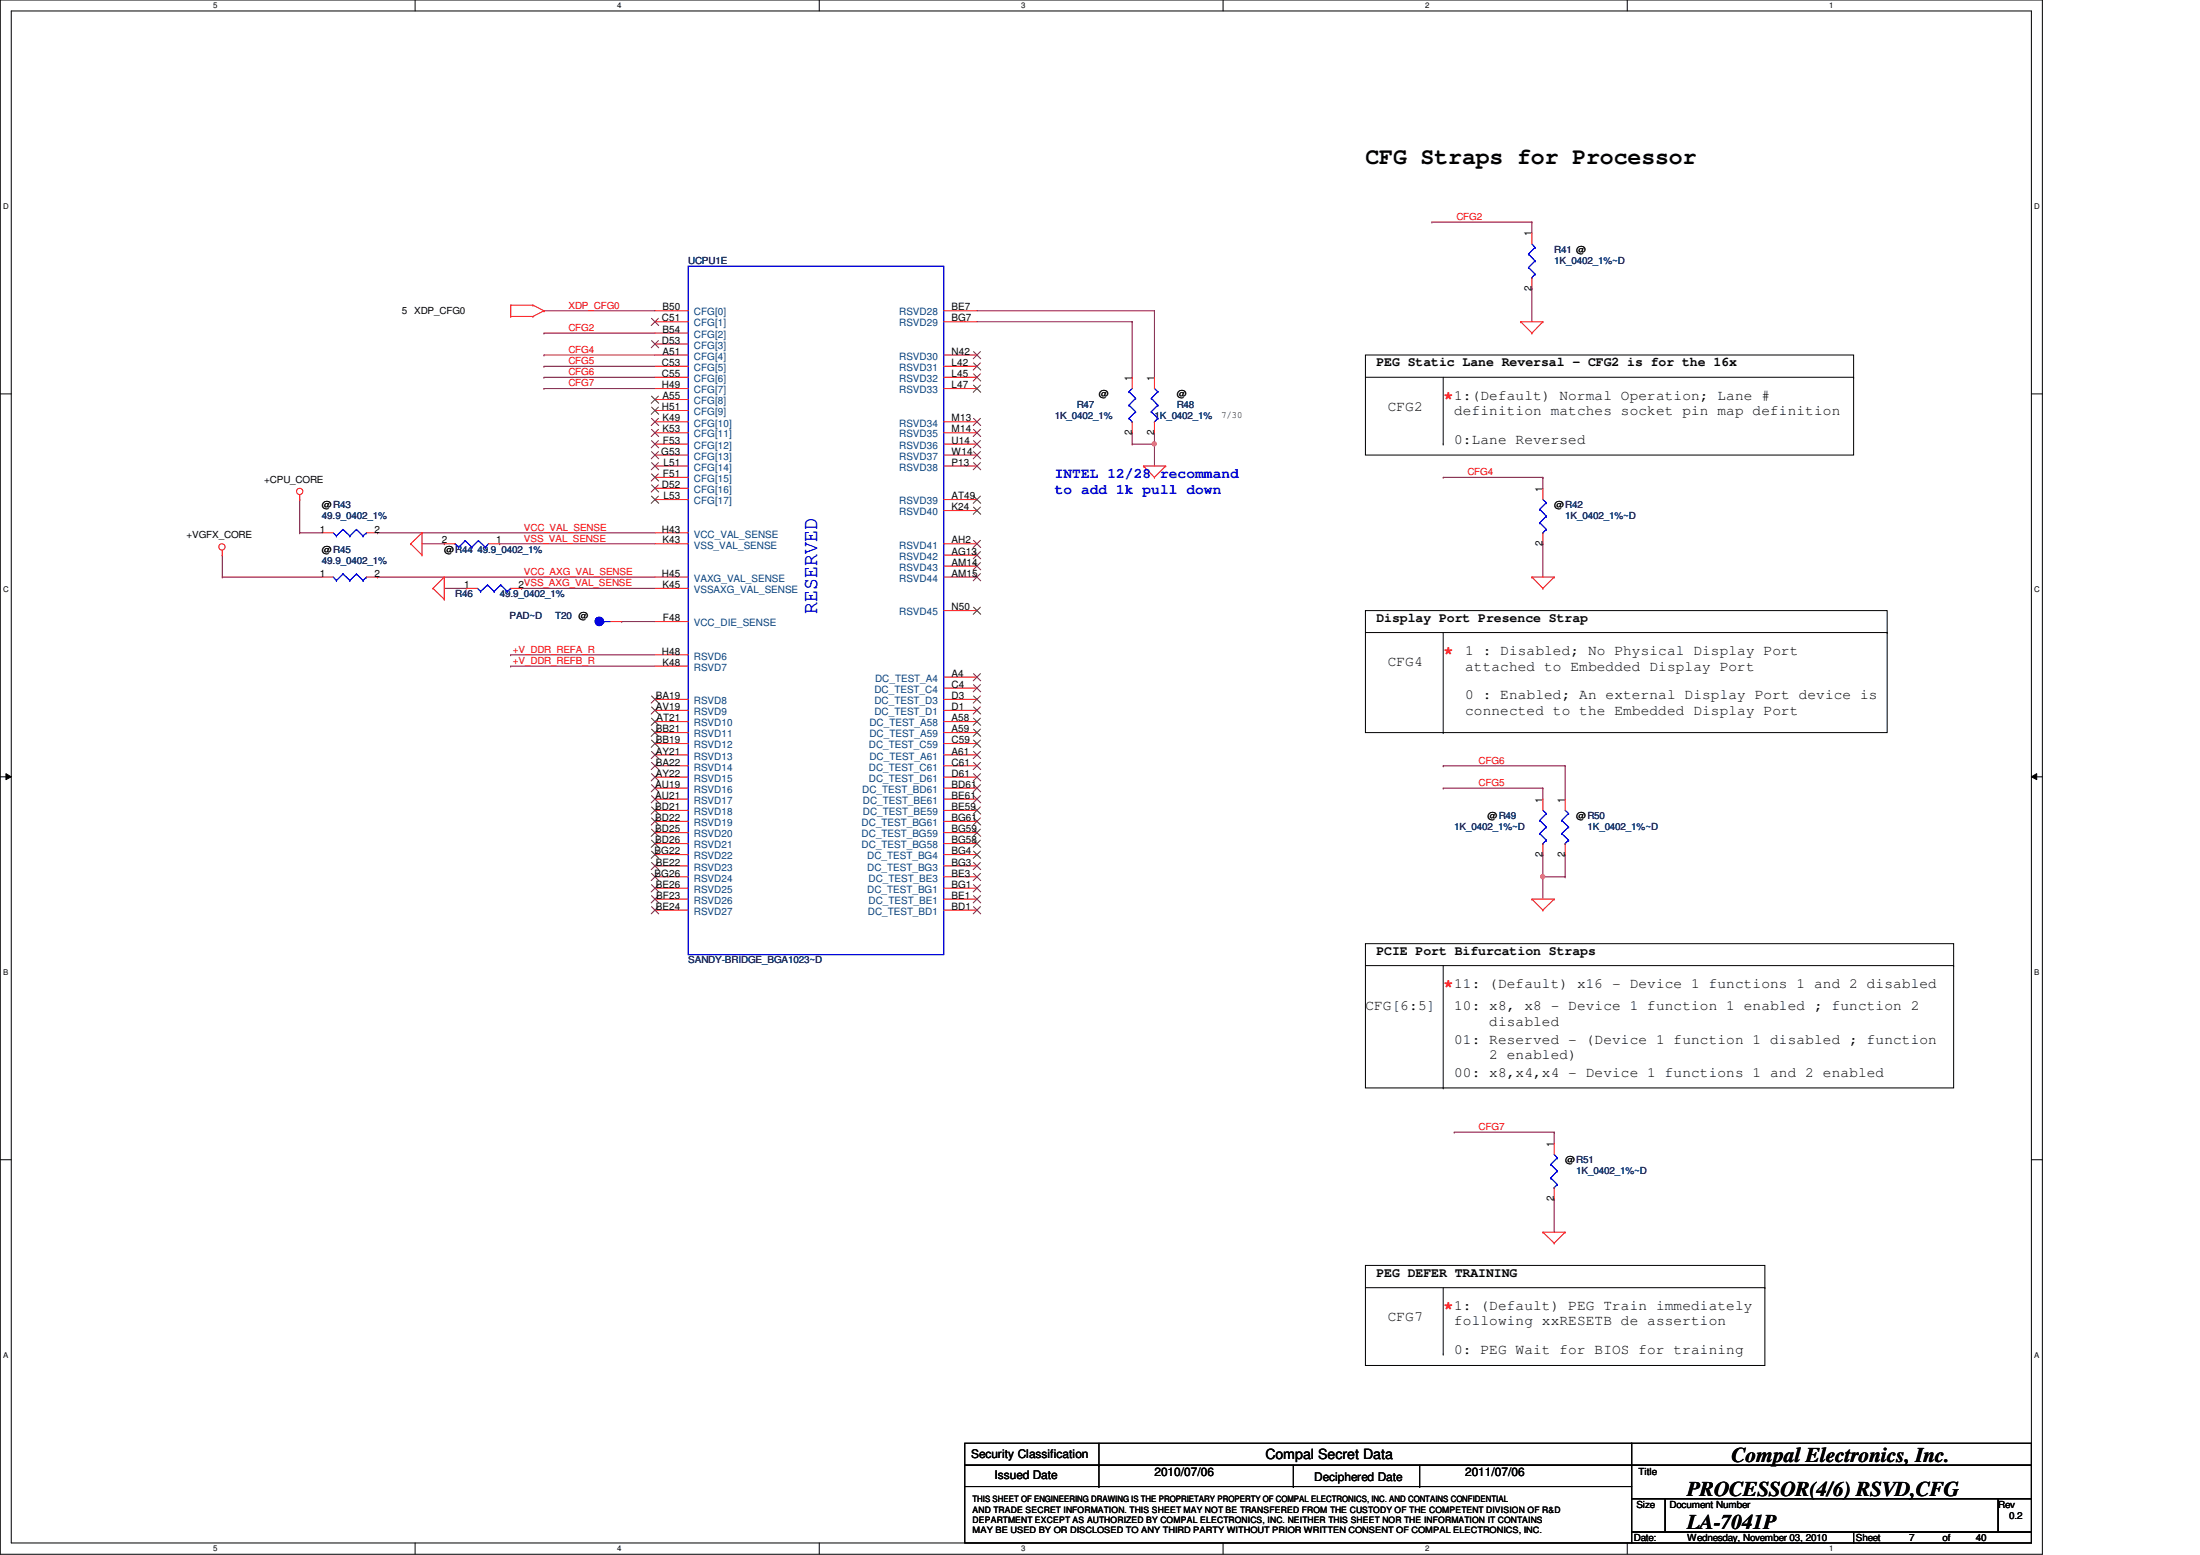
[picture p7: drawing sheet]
<svg xmlns="http://www.w3.org/2000/svg" width="297mm" height="210mm" viewBox="0 0 297 210" stroke-linecap="round" stroke-linejoin="round" font-family="sans-serif">
<path d="M0 0h275.8v209.8h-275.8zM1.5 1.5h272.8v206.8h-272.8z" fill="none" stroke="#000" stroke-width=".14"/>
<g fill="#fff">
<path d="M28.8 .2h.6v1.2h-.6z"/>
<path d="M28.8 208.4h.6v1.2h-.6z"/>
</g>
<path d="M56 0v1.5M56 208.3v1.5" fill="none" stroke="#000" stroke-width=".14"/>
<g fill="#fff">
<path d="M83.3 .2h.6v1.2h-.6z"/>
<path d="M83.3 208.4h.6v1.2h-.6z"/>
</g>
<path d="M110.6 0v1.5M110.6 208.3v1.5" fill="none" stroke="#000" stroke-width=".14"/>
<g fill="#fff">
<path d="M137.9 .2h.6v1.2h-.6z"/>
<path d="M137.9 208.4h.6v1.2h-.6z"/>
</g>
<path d="M165.1 0v1.5M165.1 208.3v1.5" fill="none" stroke="#000" stroke-width=".14"/>
<g fill="#fff">
<path d="M192.4 .2h.6v1.2h-.6z"/>
<path d="M192.4 208.4h.6v1.2h-.6z"/>
</g>
<path d="M219.7 0v1.5M219.7 208.3v1.5" fill="none" stroke="#000" stroke-width=".14"/>
<g fill="#fff">
<path d="M247 .2h.6v1.2h-.6z"/>
<path d="M247 208.4h.6v1.2h-.6z"/>
<path d="M.4 27.3h.8v1.2h-.8z"/>
<path d="M274.7 27.3h.7v1.2h-.7z"/>
<path d="M.4 79h.8v1.2h-.8z"/>
<path d="M274.7 79h.7v1.2h-.7z"/>
</g>
<path d="M0 53.2h1.5M274.3 53.2h1.5" fill="none" stroke="#000" stroke-width=".14"/>
<g fill="#fff">
<path d="M.4 130.7h.7v1.2h-.7z"/>
<path d="M274.7 130.7h.7v1.2h-.7z"/>
</g>
<path d="M0 104.9h1.5M.8 104.4l.7 .5-.7 .3zM274.3 104.9l.7-.5v.8zM274.3 104.9h1.5" fill="none" stroke="#000" stroke-width=".14"/>
<path d="M.8 104.4l.7 .5-.7 .3zM274.3 104.9l.7-.5v.8z" fill="#000"/>
<g fill="#fff">
<path d="M.4 182.4h.7v1.2h-.7z"/>
<path d="M274.7 182.4h.7v1.2h-.7z"/>
</g>
<path d="M0 156.5h1.5M274.3 156.5h1.5" fill="none" stroke="#000" stroke-width=".14"/>
<g fill="none" stroke="#800040" stroke-width=".14">
<path d="M194.9 64.4h.1M194.9 64.4h13.4M208.3 64.4h.1M208.3 73.4h.1M208.3 64.4v1.5M208.3 73.4v4.5M194.9 103.4h.1M194.9 103.4h16.4M208.3 115.4h.1M208.3 118.4h.1M208.3 115.4v6M208.3 118.4h3"/>
<path d="M211.3 103.4h.1M211.3 115.4h.1M211.3 118.4h.1M211.3 103.4v4.5M211.3 115.4v3"/>
</g>
<circle cx="208.3" cy="118.3" r=".29" fill="#f0f"/>
<circle cx="208.3" cy="118.3" r=".29" fill="none" stroke="#f0f" stroke-width=".14"/>
<g fill="none" stroke="#800040" stroke-width=".14">
<path d="M193.3 30h.1M193.3 30h13.5M206.8 30h.1M206.8 38.9h.1M206.8 30v1.5M206.8 38.9v4.5M73.4 45h.1M73.4 47.9h.1M73.4 49.4h.1M73.4 50.9h.1M73.4 52.5h.1M73.4 42h.1"/>
<path d="M73.4 45h15M73.4 47.9h15M73.4 49.4h15M73.4 50.9h15M73.4 52.5h15M73.4 42h15M152.9 59.9h.1M152.9 59.9h3M155.9 58.4h.1M155.9 59.9h.1M155.9 58.4v4.5M30 74.9h.1"/>
<path d="M30 77.9h.1M30 77.9h13.5M30 74.9v3M40.5 67.4h.1M40.5 71.9h.1M40.5 71.9h3M40.5 67.4v4.5M51 71.9h.1M51 77.9h.1M51 71.9h37.4M51 77.9h37.4M57 73.4h3"/>
<path d="M60 73.4h.1M60 79.4h2.9M62.9 79.4h.1M67.5 73.4h.1M67.5 73.4h20.9M70.4 79.4h.1M70.4 79.4h18M69 89.9h.1M69 88.4h.1M69 89.9h19.4M69 88.4h19.4M83.9 83.9h.1"/>
<path d="M83.9 83.9h4.5M194.9 106.4h.1M194.9 106.4h13.4M208.3 106.4h.1M208.3 106.4v1.5M196.3 152.8h.1M196.3 152.8h13.5M209.8 152.8h.1M209.8 152.8v1.5M209.8 161.8h.1M209.8 161.8v4.5"/>
</g>
<circle cx="155.8" cy="59.9" r=".29" fill="#f0f"/>
<circle cx="155.8" cy="59.9" r=".29" fill="none" stroke="#f0f" stroke-width=".14"/>
<path d="M131.9 43.4h21M131.9 42h24M152.9 58.4h.1M152.9 43.4h.1M152.9 50.9h.1M152.9 43.4v7.5M152.9 58.4v1.5M155.9 42h.1M155.9 50.9h.1M155.9 42v8.9" fill="none" stroke="#800040" stroke-width=".14"/>
<g fill="none" stroke="#f00" stroke-width=".14">
<path d="M206.8 31.5v1.4M206.8 37.5v1.4M69 41.2h.1M69 42.7h.1M69 41.2h3M69 41.2v1.5M69 42.7h3M72 41.2h.1M72 42.7h.1M72 41.2l1.4 .8M73.4 42h.1M73.4 42l-1.4 .7"/>
<path d="M152.9 50.9v1.6M152.9 56.9v1.5M155.9 50.9v1.6M155.9 56.9v1.5M205.3 43.4h.1M205.3 43.4h3M205.3 43.4l1.5 1.6M206.8 45h.1M208.3 43.4h.1M208.3 43.4l-1.5 1.6M30 74.9h.1M30 74.3v.6"/>
<path d="M40.5 67.4h.1M40.5 66.8v.6M43.5 77.9h1.5M43.5 71.9h1.5M49.5 77.9h1.5M49.5 71.9h1.5M55.5 73.4h.1M55.5 73.4l1.5 1.5M57 74.9h.1M57 71.9h.1M57 71.9v3M57 71.9l-1.5 1.5"/>
<path d="M58.5 79.4h.1M58.5 79.4l1.5 1.5M60 77.9h.1M60 77.9v3M60 77.9l-1.5 1.5M154.4 62.9h.1M154.4 62.9h3M154.4 62.9l1.5 1.5M155.9 64.4h.1M157.4 62.9h.1M157.4 62.9l-1.5 1.5M206.8 77.9h.1"/>
<path d="M206.8 77.9h3M206.8 77.9l1.5 1.5M208.3 79.4h.1M208.3 65.9v1.5M208.3 71.9v1.5M209.8 77.9h.1M209.8 77.9l-1.5 1.5M60 80.9h.1M208.3 107.9v1.5M208.3 113.9v1.5M206.8 121.4h.1M206.8 121.4h3"/>
<path d="M206.8 121.4l1.5 1.5M208.3 122.9h.1M209.8 121.4h.1M209.8 121.4l-1.5 1.5M209.8 154.3v1.5M208.3 166.3h.1M208.3 166.3h3M208.3 166.3l1.5 1.5M209.8 167.8h.1M209.8 160.3v1.5M211.3 166.3h.1M211.3 166.3l-1.5 1.5"/>
<circle cx="30" cy="73.8" r=".43"/>
<circle cx="40.5" cy="66.3" r=".43"/>
</g>
<g fill="none" stroke="#000" stroke-width=".14">
<path d="M184.4 47.9h65.9v13.5h-65.9zM184.4 50.9h65.9M194.9 59.9h.1M194.9 50.9v9M250.3 50.9h.1M184.4 82.4h70.4v16.5h-70.4zM184.4 85.4h70.4M194.9 98.9h.1M194.9 85.4v13.5M254.8 85.4h.1M184.4 127.4h79.4v19.5h-79.4zM184.4 130.3h79.4"/>
<path d="M194.9 130.3v16.6M263.8 130.3h.1M194.9 146.9h.1M184.4 170.8h53.9v13.5h-53.9zM184.4 173.8h53.9M194.9 173.8v9M238.3 173.8h.1M130.3 194.8h90v3h-90zM130.3 197.8h90v2.9h-90zM148.4 197.8h.1M148.4 194.8v5.9M174.6 197.8v2.9"/>
<path d="M191.7 197.8v2.9M194.9 182.8h.1M220.3 194.8h54v3h-54zM220.3 197.8h54v4.5h-54zM130.3 200.7h90v7.6h-90zM148.4 200.7h.1M174.6 200.7h.1M191.7 200.7h.1M220.3 202.3h4.5v4.5h-4.5zM220.3 206.8h30v1.5h-30zM224.8 202.3h45v4.5h-45zM250.3 206.8h24v1.5h-24z"/>
<path d="M269.8 202.3h4.5v4.5h-4.5z"/>
</g>
<g fill="none" stroke="#00f" stroke-width=".14">
<path d="M206.4 34.3h.1M206.4 36.1h.1M206.4 34.3l.9 .9M206.4 36.1l.9 .9M206.8 37.5h.1M206.8 32.9l.5 .5M207.3 33.4h.1M207.3 35.2h.1M207.3 37h.1M207.3 33.4l-.9 .9M207.3 35.2l-.9 .9M207.3 37l-.5 .5"/>
<path d="M152.4 52.9h.1M152.4 54.7h.1M152.4 56.5h.1M152.4 52.9l.9 .9M152.4 54.7l.9 .9M152.4 56.5l.5 .4M152.9 56.9h.1M152.9 52.5l-.5 .4M153.3 53.8h.1M153.3 55.6h.1M153.3 53.8l-.9 .9M153.3 55.6l-.9 .9"/>
<path d="M155.4 53.8h.1M155.4 55.6h.1M155.4 53.8l.9 .9M155.4 55.6l.9 .9M155.9 56.9h.1M155.9 52.5l.4 .4M156.3 52.9h.1M156.3 54.7h.1M156.3 56.5h.1M156.3 52.9l-.9 .9M156.3 54.7l-.9 .9M156.3 56.5l-.4 .4"/>
<path d="M45 71.9l.4 .4M45 77.9l.4 .5M45.4 72.3h.1M45.4 78.4h.1M46.3 71.5h.1M46.3 77.5h.1M46.3 71.5l-.9 .8M46.3 71.5l.9 .8M46.3 77.5l-.9 .9M46.3 77.5l.9 .9M47.2 72.3h.1M47.2 78.4h.1"/>
<path d="M48.1 71.5h.1M48.1 77.5h.1M48.1 71.5l-.9 .8M48.1 71.5l.9 .8M48.1 77.5l-.9 .9M48.1 77.5l.9 .9M49 72.3h.1M49 78.4h.1M49.5 71.9h.1M49.5 77.9h.1M49.5 71.9l-.5 .4M49.5 77.9l-.5 .5"/>
<path d="M207.9 68.7h.1M207.9 70.6h.1M207.9 68.7l.9 1M207.9 70.6l.9 .9M208.3 71.9h.1M208.3 67.4l.5 .5M208.8 67.9h.1M208.8 69.7h.1M208.8 71.5h.1M208.8 67.9l-.9 .8M208.8 69.7l-.9 .9M208.8 71.5l-.5 .4"/>
<path d="M207.9 110.7h.1M207.9 112.5h.1M207.9 110.7l.9 .9M207.9 112.5l.9 .9M208.3 113.9h.1M208.3 109.4l.5 .4M208.8 109.8h.1M208.8 111.6h.1M208.8 113.4h.1M208.8 109.8l-.9 .9M208.8 111.6l-.9 .9M208.8 113.4l-.5 .5"/>
<path d="M209.4 157.2h.1M209.4 159h.1M209.4 157.2l.9 .9M209.4 159l.9 .9M209.8 155.8l.5 .5M210.3 156.3h.1M210.3 158.1h.1M210.3 159.9h.1M210.3 156.3l-.9 .9M210.3 158.1l-.9 .9M210.3 159.9l-.5 .4M209.8 160.3h.1"/>
</g>
<circle cx="80.9" cy="83.9" r=".57" fill="#00f"/>
<g fill="none" stroke="#00f" stroke-width=".14">
<path d="M81.5 83.9h.1M81.5 83.9h1"/>
<circle cx="80.9" cy="83.9" r=".57"/>
</g>
<circle cx="80.9" cy="83.9" r=".57" fill="#00f"/>
<g fill="none" stroke="#00f" stroke-width=".14">
<path d="M92.9 35.9h34.5v93h-34.5zM61.5 73.4h.1M61.5 73.4l.4 .5M61.9 73.9h.1M62.8 73h.1M62.8 73l.9 .9M62.8 73l-.9 .9M63.7 73.9h.1M64.5 79.4l.4 .4M64.6 73h.1M64.6 73l.9 .9M64.6 73l-.9 .9"/>
<path d="M64.9 79.8h.1M65.5 73.9h.1M65.8 79h.1M65.8 79l-.9 .8M65.8 79l.9 .8M66 73.4l-.5 .5M66.7 79.8h.1M67.6 79h.1M67.6 79l-.9 .8M67.6 79l.9 .8M68.5 79.8h.1M69 79.4h.1"/>
<path d="M69 79.4l-.5 .4M81.5 83.9h.1M81.5 83.9h1M210.9 110.7h.1M210.9 112.5h.1M210.9 110.7l.9 .9M210.9 112.5l.9 .9M211.3 113.9h.1M211.3 109.4l.5 .4M211.8 109.8h.1M211.8 111.6h.1M211.8 113.4h.1"/>
<path d="M211.8 109.8l-.9 .9M211.8 111.6l-.9 .9M211.8 113.4l-.5 .5"/>
<circle cx="80.9" cy="83.9" r=".57"/>
</g>
<g fill="none" stroke="#f00" stroke-width=".14">
<path d="M88.4 42h4.5M88.4 43.4h4.5M88.4 45h4.5M88.4 46.4h4.5M88.4 47.9h4.5M88.4 49.4h4.5M88.4 50.9h4.5M88.4 52.5h4.5M88.4 53.9h4.5M88.4 55.4h4.5M88.4 56.9h4.5M88.4 58.4h4.5"/>
<path d="M88.4 59.9h4.5M127.4 42h4.5M127.4 43.4h4.5M127.4 47.9h4.5M127.4 49.4h4.5M127.4 50.9h4.5M127.4 52.5h4.5M127.4 56.9h4.5M127.4 58.4h4.5M127.4 59.9h4.5M60 73.4h1.5M62.9 79.4h1.6"/>
<path d="M66 73.4h1.5M69 79.4h1.4M88.4 61.4h4.5M88.4 62.9h4.5M88.4 64.4h4.5M88.4 65.9h4.5M88.4 67.4h4.5M88.4 71.9h4.5M88.4 73.4h4.5M88.4 77.9h4.5M88.4 79.4h4.5M127.4 61.4h4.5"/>
<path d="M127.4 62.9h4.5M127.4 67.4h4.5M127.4 73.4h4.5M127.4 77.9h4.5M127.4 74.9h4.5M127.4 76.4h4.5M127.4 68.9h4.5M82.5 83.9h1.4M88.4 83.9h4.5M88.4 97.4h4.5M88.4 98.9h4.5M88.4 95.9h4.5"/>
<path d="M88.4 94.4h4.5M88.4 88.4h4.5M88.4 89.9h4.5M127.4 91.4h4.5M127.4 97.4h4.5M127.4 98.9h4.5M127.4 92.9h4.5M127.4 95.9h4.5M127.4 94.4h4.5M127.4 82.4h4.5M88.4 101.9h4.5M88.4 106.4h4.5"/>
<path d="M88.4 118.4h4.5M88.4 109.4h4.5M88.4 107.9h4.5M88.4 119.9h4.5M88.4 116.9h4.5M88.4 115.4h4.5M88.4 113.9h4.5M88.4 112.4h4.5M88.4 110.9h4.5M88.4 100.4h4.5M88.4 103.4h4.5M88.4 104.9h4.5"/>
<path d="M127.4 101.9h4.5M127.4 106.4h4.5M127.4 118.4h4.5M127.4 109.4h4.5M127.4 107.9h4.5M127.4 119.9h4.5M127.4 116.9h4.5M127.4 115.4h4.5M127.4 113.9h4.5M127.4 112.4h4.5M127.4 110.9h4.5M127.4 100.4h4.5"/>
<path d="M127.4 103.4h4.5M127.4 104.9h4.5M211.3 107.9v1.5M211.3 113.9v1.5M88.4 122.9h4.5M88.4 121.4h4.5M127.4 122.9h4.5M127.4 121.4h4.5"/>
</g>
<g fill="none" stroke="#804000" stroke-width=".14">
<path d="M88 43l.9 .9M88 46l.9 .9M88 53.5l.9 .9M88 54.9l.9 1M88 56.5l.9 .9M88 58l.9 .9M88 59.5l.9 1M88.9 43l-1 .9M88.9 46l-1 .9M88.9 53.5l-1 .9M88.9 54.9l-1 1M88.9 56.5l-1 .9"/>
<path d="M88.9 58l-1 .9M88.9 59.5l-1 1M131.4 47.5l1 .9M131.4 49l1 1M131.4 50.5l1 .9M131.4 52l1 1M131.4 56.5l1 .9M131.4 58l1 .9M131.4 59.5l1 1M132.4 50.5l-1 .9M132.4 58l-1 .9M132.4 47.5l-1 .9"/>
<path d="M132.4 49l-1 1M132.4 52l-1 1M132.4 56.5l-1 .9M132.4 59.5l-1 1M88 61l.9 .9M88 62.4l.9 1M88 64l.9 .9M88 65.4l.9 1M88 67l.9 .9M88.9 61l-1 .9M88.9 62.4l-1 1M88.9 64l-1 .9"/>
<path d="M88.9 65.4l-1 1M88.9 67l-1 .9M131.4 72.9l1 1M131.4 74.5l1 .9M131.4 75.9l1 1M131.4 77.4l1 1M131.4 61l1 .9M131.4 62.4l1 1M131.4 67l1 .9M131.4 68.5l1 .9M132.4 72.9l-1 1M132.4 74.5l-1 .9"/>
<path d="M132.4 75.9l-1 1M132.4 77.4l-1 1M132.4 61l-1 .9M132.4 62.4l-1 1M132.4 68.5l-1 .9M132.4 67l-1 .9M88 93.9l.9 1M88 95.4l.9 1M88 96.9l.9 1M88 98.4l.9 1M88 99.9l.9 1M88.9 93.9l-1 1"/>
<path d="M88.9 95.4l-1 1M88.9 96.9l-1 1M88.9 98.4l-1 1M88.9 99.9l-1 1M131.4 90.9l1 1M131.4 96.9l1 1M131.4 98.4l1 1M131.4 92.4l1 1M131.4 99.9l1 1M131.4 95.4l1 1M131.4 93.9l1 1M131.4 82l1 .9"/>
<path d="M132.4 90.9l-1 1M132.4 96.9l-1 1M132.4 98.4l-1 1M132.4 92.4l-1 1M132.4 99.9l-1 1M132.4 95.4l-1 1M132.4 93.9l-1 1M132.4 82l-1 .9M88 101.4l.9 1M88 102.9l.9 1M88 104.4l.9 1M88 105.9l.9 1"/>
<path d="M88 107.4l.9 1M88 108.9l.9 1M88 110.4l.9 1M88 111.9l.9 1M88 113.4l.9 1M88 114.9l.9 1M88 116.4l.9 1M88 117.9l.9 1M88 119.4l.9 1M88.9 116.4l-1 1M88.9 119.4l-1 1M88.9 101.4l-1 1"/>
<path d="M88.9 102.9l-1 1M88.9 104.4l-1 1M88.9 105.9l-1 1M88.9 107.4l-1 1M88.9 108.9l-1 1M88.9 110.4l-1 1M88.9 111.9l-1 1M88.9 113.4l-1 1M88.9 114.9l-1 1M88.9 117.9l-1 1M131.4 101.4l1 1M131.4 105.9l1 1"/>
<path d="M131.4 117.9l1 1M131.4 108.9l1 1M131.4 107.4l1 1M131.4 119.4l1 1M131.4 116.4l1 1M131.4 114.9l1 1M131.4 113.4l1 1M131.4 111.9l1 1M131.4 110.4l1 1M131.4 102.9l1 1M131.4 104.4l1 1M132.4 101.4l-1 1"/>
<path d="M132.4 105.9l-1 1M132.4 117.9l-1 1M132.4 108.9l-1 1M132.4 107.4l-1 1M132.4 119.4l-1 1M132.4 116.4l-1 1M132.4 114.9l-1 1M132.4 113.4l-1 1M132.4 111.9l-1 1M132.4 110.4l-1 1M132.4 102.9l-1 1M132.4 104.4l-1 1"/>
<path d="M88 120.9l.9 1M88 122.4l.9 1M88.9 120.9l-1 1M88.9 122.4l-1 1M131.4 122.4l1 1M131.4 120.9l1 1M132.4 122.4l-1 1M132.4 120.9l-1 1"/>
</g>
<circle cx="208.3" cy="118.3" r=".29" fill="#f0f"/>
<circle cx="208.3" cy="118.3" r=".29" fill="none" stroke="#f0f" stroke-width=".14"/>
<circle cx="155.8" cy="59.9" r=".29" fill="#f0f"/>
<circle cx="155.8" cy="59.9" r=".29" fill="none" stroke="#f0f" stroke-width=".14"/>
<text font-size="3.1" x="184.4" y="22.1">CFG Straps for Processor</text>
<text font-size="2.8" fill="#00f" x="110.3" y="82.8" transform="rotate(-90 110.3 82.8)">RESERVED</text>
<g font-size="2.8">
<text x="233.8" y="197.4">Compal Electronics, Inc.</text>
<text x="227.8" y="201.9">PROCESSOR(4/6) RSVD,CFG</text>
<text x="227.8" y="206.4">LA-7041P</text>
</g>
<g font-size="2.4" fill="#f00">
<text x="194.9" y="54.4">*</text>
<text x="194.9" y="88.9">*</text>
<text x="194.9" y="133.8">*</text>
<text x="194.9" y="177.2">*</text>
</g>
<g font-size="1.9">
<text x="196.3" y="54">1:(Default) Normal Operation; Lane #</text>
<text x="187.4" y="55.5">CFG2</text>
<text x="196.3" y="59.9">0:Lane Reversed</text>
<text x="196.3" y="56">definition matches socket pin map definition</text>
<text x="187.4" y="89.9">CFG4</text>
<text x="197.8" y="88.4">1 : Disabled; No Physical Display Port</text>
<text x="197.8" y="94.4">0 : Enabled; An external Display Port device is</text>
<text x="197.8" y="90.5">attached to Embedded Display Port</text>
<text x="197.8" y="96.5">connected to the Embedded Display Port</text>
<text x="184.4" y="136.4">CFG[6:5]</text>
<text x="196.3" y="136.4">10: x8, x8 - Device 1 function 1 enabled ; function 2</text>
<text x="196.3" y="133.4">11: (Default) x16 - Device 1 functions 1 and 2 disabled</text>
<text x="196.3" y="140.9">01: Reserved - (Device 1 function 1 disabled ; function</text>
<text x="201.1" y="138.5">disabled</text>
<text x="201.1" y="143">2 enabled)</text>
<text x="196.3" y="145.4">00: x8,x4,x4 - Device 1 functions 1 and 2 enabled</text>
<text x="187.4" y="178.4">CFG7</text>
<text x="196.3" y="176.8">1: (Default) PEG Train immediately</text>
<text x="196.3" y="178.9">following xxRESETB de assertion</text>
<text x="196.3" y="182.8">0: PEG Wait for BIOS for training</text>
<text x="170.9" y="196.9">Compal Secret Data</text>
</g>
<g font-size="1.9" fill="#00f">
<text x="142.4" y="64.5">INTEL 12/28 recommand</text>
<text x="142.4" y="66.7">to add 1k pull down</text>
</g>
<g font-size="1.8">
<text x="185.8" y="49.4">PEG Static Lane Reversal - CFG2 is for the 16x</text>
<text x="185.8" y="83.9">Display Port Presence Strap</text>
<text x="185.8" y="128.9">PCIE Port Bifurcation Straps</text>
<text x="185.8" y="172.3">PEG DEFER TRAINING</text>
</g>
<g font-size="1.6">
<text x="131.1" y="196.8">Security Classification</text>
<text x="134.3" y="199.7">Issued Date</text>
<text x="155.9" y="199.2">2010/07/06</text>
<text x="177.5" y="199.9">Deciphered Date</text>
<text x="197.8" y="199.2">2011/07/06</text>
</g>
<g font-size="1.4">
<text x="206.8" y="31.9" transform="rotate(-90 206.8 31.9)">1</text>
<text x="89.4" y="41.9">B50</text>
<text x="128.5" y="41.9">BE7</text>
<text x="206.8" y="39.3" transform="rotate(-90 206.8 39.3)">2</text>
<text x="89.4" y="43.4">C51</text>
<text x="89.4" y="46.4">D53</text>
<text x="89.4" y="44.9">B54</text>
<text x="89.4" y="47.9">A51</text>
<text x="128.5" y="47.9">N42</text>
<text x="128.5" y="43.4">BG7</text>
<text x="89.4" y="49.4">C53</text>
<text x="89.4" y="50.9">C55</text>
<text x="89.4" y="52.4">H49</text>
<text x="89.4" y="53.9">A55</text>
<text x="128.5" y="49.4">L42</text>
<text x="128.5" y="50.9">L45</text>
<text x="128.5" y="52.4">L47</text>
<text x="152.8" y="51.4" transform="rotate(-90 152.8 51.4)">1</text>
<text x="155.8" y="51.4" transform="rotate(-90 155.8 51.4)">1</text>
<text x="89.4" y="55.4">H51</text>
<text x="89.4" y="56.9">K49</text>
<text x="89.4" y="58.4">K53</text>
<text x="89.5" y="59.9">F53</text>
<text x="128.5" y="56.9">M13</text>
<text x="128.5" y="58.4">M14</text>
<text x="128.5" y="59.9">U14</text>
<text x="152.8" y="58.8" transform="rotate(-90 152.8 58.8)">2</text>
<text x="155.8" y="58.8" transform="rotate(-90 155.8 58.8)">2</text>
<text x="89.3" y="61.4">G53</text>
<text x="89.4" y="65.9">D52</text>
<text x="89.5" y="64.4">F51</text>
<text x="89.6" y="62.9">L51</text>
<text x="128.5" y="61.4">W14</text>
<text x="128.5" y="62.9">P13</text>
<text x="43.2" y="71.9">1</text>
<text x="50.5" y="71.9">2</text>
<text x="89.4" y="71.9">H43</text>
<text x="89.6" y="67.4">L53</text>
<text x="128.5" y="67.4">AT49</text>
<text x="128.5" y="68.9">K24</text>
<text x="208.3" y="66.4" transform="rotate(-90 208.3 66.4)">1</text>
<text x="43.2" y="77.9">1</text>
<text x="50.5" y="77.9">2</text>
<text x="59.6" y="73.4">2</text>
<text x="67" y="73.4">1</text>
<text x="89.4" y="77.9">H45</text>
<text x="89.4" y="73.4">K43</text>
<text x="128.5" y="73.4">AH2</text>
<text x="128.5" y="74.9">AG13</text>
<text x="128.5" y="76.4">AM14</text>
<text x="128.5" y="77.9">AM15</text>
<text x="208.3" y="73.7" transform="rotate(-90 208.3 73.7)">2</text>
<text x="62.6" y="79.4">1</text>
<text x="70" y="79.4">2VSS_AXG_VAL_SENSE</text>
<text x="89.4" y="79.4">K45</text>
<text x="89.5" y="83.9">F48</text>
<text x="128.5" y="82.4">N50</text>
<text x="89.4" y="88.3">H48</text>
<text x="89.4" y="89.9">K48</text>
<text x="88.6" y="94.4">BA19</text>
<text x="88.6" y="95.8">AV19</text>
<text x="128.5" y="91.4">A4</text>
<text x="128.5" y="92.8">C4</text>
<text x="128.5" y="95.8">D1</text>
<text x="128.5" y="94.4">D3</text>
<text x="88.6" y="98.8">BB21</text>
<text x="88.6" y="100.3">BB19</text>
<text x="88.6" y="101.9">AY21</text>
<text x="88.6" y="97.4">AT21</text>
<text x="128.5" y="97.4">A58</text>
<text x="128.5" y="98.8">A59</text>
<text x="128.5" y="101.9">A61</text>
<text x="128.5" y="100.3">C59</text>
<text x="88.5" y="106.3">AU19</text>
<text x="88.5" y="107.8">AU21</text>
<text x="88.6" y="103.3">BA22</text>
<text x="88.6" y="104.9">AY22</text>
<text x="128.5" y="106.3">BD61</text>
<text x="128.5" y="107.8">BE61</text>
<text x="128.5" y="103.3">C61</text>
<text x="128.5" y="104.9">D61</text>
<text x="88.5" y="109.3">BD21</text>
<text x="88.5" y="110.8">BD22</text>
<text x="88.5" y="112.4">BD25</text>
<text x="88.5" y="113.8">BD26</text>
<text x="128.5" y="109.3">BE59</text>
<text x="128.5" y="113.8">BG58</text>
<text x="128.5" y="112.4">BG59</text>
<text x="128.5" y="110.8">BG61</text>
<text x="208.3" y="108.3" transform="rotate(-90 208.3 108.3)">1</text>
<text x="211.3" y="108.3" transform="rotate(-90 211.3 108.3)">1</text>
<text x="88.4" y="115.3">BG22</text>
<text x="88.4" y="118.3">BG26</text>
<text x="88.6" y="116.8">BE22</text>
<text x="88.6" y="119.8">BE26</text>
<text x="128.5" y="118.3">BE3</text>
<text x="128.5" y="119.8">BG1</text>
<text x="128.5" y="116.8">BG3</text>
<text x="128.5" y="115.3">BG4</text>
<text x="208.3" y="115.7" transform="rotate(-90 208.3 115.7)">2</text>
<text x="211.3" y="115.7" transform="rotate(-90 211.3 115.7)">2</text>
<text x="88.6" y="122.8">BE24</text>
<text x="88.6" y="121.3">BF23</text>
<text x="128.5" y="122.8">BD1</text>
<text x="128.5" y="121.3">BE1</text>
<text x="209.8" y="154.8" transform="rotate(-90 209.8 154.8)">1</text>
<text x="209.8" y="162.1" transform="rotate(-90 209.8 162.1)">2</text>
</g>
<g font-size="1.4" fill="#004080">
<text x="93.7" y="42.6">CFG[0]</text>
<text x="93.7" y="44.1">CFG[1]</text>
<text x="93.7" y="45.6">CFG[2]</text>
<text x="93.7" y="47.1">CFG[3]</text>
<text x="121.4" y="42.6">RSVD28</text>
<text x="121.4" y="44.1">RSVD29</text>
<text x="93.7" y="48.6">CFG[4]</text>
<text x="93.7" y="50.1">CFG[5]</text>
<text x="93.7" y="51.6">CFG[6]</text>
<text x="93.7" y="53.1">CFG[7]</text>
<text x="121.4" y="48.6">RSVD30</text>
<text x="121.4" y="50.1">RSVD31</text>
<text x="121.4" y="51.6">RSVD32</text>
<text x="121.4" y="53.1">RSVD33</text>
<text x="93.7" y="54.6">CFG[8]</text>
<text x="93.7" y="56">CFG[9]</text>
<text x="93.7" y="57.6">CFG[10]</text>
<text x="93.7" y="59.1">CFG[11]</text>
<text x="121.4" y="57.6">RSVD34</text>
<text x="121.4" y="59.1">RSVD35</text>
<text x="93.7" y="60.6">CFG[12]</text>
<text x="93.7" y="62.1">CFG[13]</text>
<text x="93.7" y="63.5">CFG[14]</text>
<text x="93.7" y="65.1">CFG[15]</text>
<text x="121.4" y="60.6">RSVD36</text>
<text x="121.4" y="62.1">RSVD37</text>
<text x="121.4" y="63.5">RSVD38</text>
<text x="93.7" y="66.5">CFG[16]</text>
<text x="93.7" y="68.1">CFG[17]</text>
<text x="121.4" y="68.1">RSVD39</text>
<text x="121.4" y="69.6">RSVD40</text>
<text x="93.7" y="72.6">VCC_VAL_SENSE</text>
<text x="93.7" y="74">VSS_VAL_SENSE</text>
<text x="121.4" y="74">RSVD41</text>
<text x="121.4" y="75.6">RSVD42</text>
<text x="121.4" y="77">RSVD43</text>
<text x="93.7" y="78.5">VAXG_VAL_SENSE</text>
<text x="93.7" y="80.1">VSSAXG_VAL_SENSE</text>
<text x="121.4" y="78.5">RSVD44</text>
<text x="121.4" y="83.1">RSVD45</text>
<text x="93.7" y="84.5">VCC_DIE_SENSE</text>
<text x="93.7" y="89">RSVD6</text>
<text x="93.7" y="95">RSVD8</text>
<text x="93.7" y="90.6">RSVD7</text>
<text x="118.1" y="93.5">DC_TEST_C4</text>
<text x="118.1" y="95">DC_TEST_D3</text>
<text x="118.1" y="92">DC_TEST_A4</text>
<text x="93.7" y="96.5">RSVD9</text>
<text x="93.7" y="98">RSVD10</text>
<text x="93.7" y="99.5">RSVD11</text>
<text x="93.7" y="101">RSVD12</text>
<text x="117.3" y="101">DC_TEST_C59</text>
<text x="117.4" y="98">DC_TEST_A58</text>
<text x="117.4" y="99.5">DC_TEST_A59</text>
<text x="118.1" y="96.5">DC_TEST_D1</text>
<text x="93.7" y="102.5">RSVD13</text>
<text x="93.7" y="104">RSVD14</text>
<text x="93.7" y="105.5">RSVD15</text>
<text x="93.7" y="107">RSVD16</text>
<text x="116.4" y="107">DC_TEST_BD61</text>
<text x="117.3" y="104">DC_TEST_C61</text>
<text x="117.3" y="105.5">DC_TEST_D61</text>
<text x="117.4" y="102.5">DC_TEST_A61</text>
<text x="93.7" y="108.5">RSVD17</text>
<text x="93.7" y="110">RSVD18</text>
<text x="93.7" y="111.5">RSVD19</text>
<text x="93.7" y="113">RSVD20</text>
<text x="116.3" y="113">DC_TEST_BG59</text>
<text x="116.3" y="111.5">DC_TEST_BG61</text>
<text x="116.5" y="110">DC_TEST_BE59</text>
<text x="116.5" y="108.5">DC_TEST_BE61</text>
<text x="93.7" y="114.5">RSVD21</text>
<text x="93.7" y="116">RSVD22</text>
<text x="93.7" y="117.5">RSVD23</text>
<text x="93.7" y="119">RSVD24</text>
<text x="116.3" y="114.5">DC_TEST_BG58</text>
<text x="117.1" y="117.5">DC_TEST_BG3</text>
<text x="117.1" y="116">DC_TEST_BG4</text>
<text x="117.3" y="119">DC_TEST_BE3</text>
<text x="93.7" y="120.5">RSVD25</text>
<text x="93.7" y="122">RSVD26</text>
<text x="93.7" y="123.5">RSVD27</text>
<text x="117.1" y="120.5">DC_TEST_BG1</text>
<text x="117.2" y="123.5">DC_TEST_BD1</text>
<text x="117.3" y="122">DC_TEST_BE1</text>
</g>
<g font-size="1.3" fill="#f00">
<text x="196.6" y="29.7">CFG2</text>
<text x="76.7" y="41.7">XDP_CFG0</text>
<text x="76.7" y="44.7">CFG2</text>
<text x="76.7" y="47.6">CFG4</text>
<text x="76.7" y="49.1">CFG5</text>
<text x="76.7" y="50.6">CFG6</text>
<text x="76.7" y="52.2">CFG7</text>
<text x="198.1" y="64.1">CFG4</text>
<text x="70.7" y="71.6">VCC_VAL_SENSE</text>
<text x="70.7" y="73.1">VSS_VAL_SENSE</text>
<text x="70.7" y="77.6">VCC_AXG_VAL_SENSE</text>
<text x="69.3" y="89.6">+V_DDR_REFB_R</text>
<text x="69.3" y="88.1">+V_DDR_REFA_R</text>
<text x="199.6" y="103.1">CFG6</text>
<text x="199.6" y="106.1">CFG5</text>
<text x="199.6" y="152.5">CFG7</text>
</g>
<g font-size="1.3" fill="#000080">
<text x="92.9" y="35.6">UCPU1E</text>
<text x="209.8" y="34.1">R41 @</text>
<text x="209.8" y="35.6">1K_0402_1%~D</text>
<text x="142.4" y="56.6">1K_0402_1%</text>
<text x="145.4" y="55.1">R47</text>
<text x="155.9" y="56.6">1K_0402_1%</text>
<text x="158.9" y="55.1">R48</text>
<text x="43.5" y="70.1">49.9_0402_1%</text>
<text x="211.3" y="70.1">1K_0402_1%~D</text>
<text x="43.5" y="76.1">49.9_0402_1%</text>
<text x="61.5" y="80.6">R46</text>
<text x="67.5" y="80.6">49.9_0402_1%</text>
<text x="68.8" y="83.6">PAD~D</text>
<text x="75" y="83.6">T20 @</text>
<text x="196.3" y="112.1">1K_0402_1%~D</text>
<text x="214.3" y="112.1">1K_0402_1%~D</text>
<text x="92.9" y="130">SANDY-BRIDGE_BGA1023~D</text>
<text x="212.8" y="158.5">1K_0402_1%~D</text>
</g>
<g font-size="1.3">
<text x="54.3" y="42.4">5 XDP_CFG0</text>
<text x="148.4" y="53.6">@</text>
<text x="158.9" y="53.6">@</text>
<text x="164.9" y="56.5">7/30</text>
<text x="35.7" y="65.2">+CPU_CORE</text>
<text x="43.5" y="68.6">@R43</text>
<text x="209.8" y="68.6">@R42</text>
<text x="25.2" y="72.6">+VGFX_CORE</text>
<text x="43.5" y="74.6">@R45</text>
<text x="60" y="74.6">@R44 49.9_0402_1%</text>
<text x="200.8" y="110.6">@R49</text>
<text x="212.8" y="110.6">@R50</text>
<text x="211.3" y="157">@R51</text>
<text x="220.9" y="203.5">Size</text>
<text x="221.2" y="199.1">Title</text>
<text x="225.4" y="203.5">Document Number</text>
<text x="269.8" y="203.5">Rev</text>
<text x="220.6" y="208">Date:</text>
<text x="227.8" y="208">Wednesday, November 03, 2010</text>
<text x="250.6" y="208">Sheet</text>
<text x="257.8" y="208">7</text>
<text x="262.3" y="208">of</text>
<text x="266.8" y="208">40</text>
<text x="271.3" y="205">0.2</text>
</g>
<g font-size="1.2">
<text x="131.3" y="202.8">THIS SHEET OF ENGINEERING DRAWING IS THE PROPRIETARY PROPERTY OF COMPAL ELECTRONICS, INC. AND CONTAINS CONFIDENTIAL</text>
<text x="131.3" y="204.2">AND TRADE SECRET INFORMATION. THIS SHEET MAY NOT BE TRANSFERED FROM THE CUSTODY OF THE COMPETENT DIVISION OF R&amp;D</text>
<text x="131.3" y="205.6">DEPARTMENT EXCEPT AS AUTHORIZED BY COMPAL ELECTRONICS, INC. NEITHER THIS SHEET NOR THE INFORMATION IT CONTAINS</text>
<text x="131.3" y="207">MAY BE USED BY OR DISCLOSED TO ANY THIRD PARTY WITHOUT PRIOR WRITTEN CONSENT OF COMPAL ELECTRONICS, INC.</text>
</g>
<g font-size="1.1">
<text x="28.8" y="1.1">5</text>
<text x="83.3" y="1.1">4</text>
<text x="137.9" y="1.1">3</text>
<text x="192.4" y="1.1">2</text>
<text x="247" y="1.1">1</text>
<text x=".4" y="28.3">D</text>
<text x="274.7" y="28.3">D</text>
<text x=".4" y="80">C</text>
<text x="274.7" y="80">C</text>
<text x=".4" y="131.7">B</text>
<text x="274.7" y="131.7">B</text>
<text x=".4" y="183.3">A</text>
<text x="274.7" y="183.3">A</text>
<text x="28.8" y="209.4">5</text>
<text x="83.3" y="209.4">4</text>
<text x="137.9" y="209.4">3</text>
<text x="192.4" y="209.4">2</text>
<text x="247" y="209.4">1</text>
</g>
</svg>
